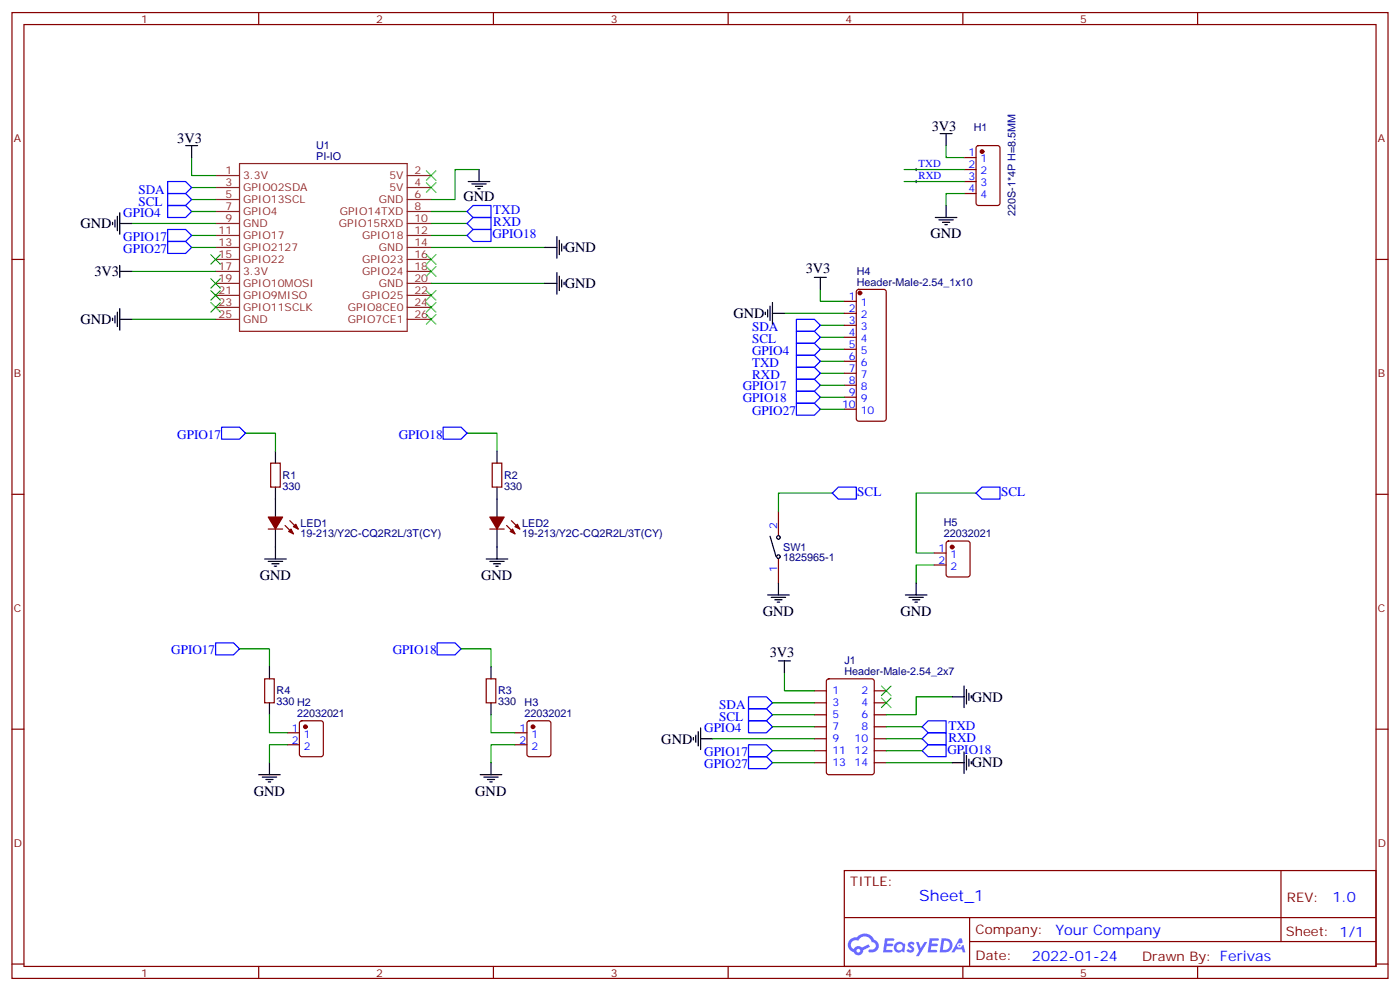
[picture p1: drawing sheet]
<svg xmlns="http://www.w3.org/2000/svg" width="412mm" height="292mm" viewBox="0 0 412 292" stroke-linecap="round" stroke-linejoin="round" font-family="sans-serif">
<g fill="none" stroke="#870000" stroke-width=".35">
<path d="M3.5 3.7h405.4v284.3h-405.4zM7.1 7.2h398.2v277.3h-398.2zM76.2 3.7v3.5M145.3 3.7v3.5M214.5 3.7v3.5M283.6 3.7v3.5M352.8 3.7v3.5M3.5 76.4h3.6M405.3 76.4h3.6M3.5 145.5h3.6M405.3 145.5h3.6M3.5 214.7h3.6"/>
<path d="M405.3 214.7h3.6M248.7 256.3h156.6v28.2h-156.6zM377.3 256.3v20.9M248.7 270.1h156.5M285.6 277.2h119.6M285.6 270.1v14.2M3.5 283.8h3.6M76.2 284.5v3.5M145.3 284.5v3.5M214.5 284.5v3.5M283.6 284.5v3.5M352.8 284.5v3.5"/>
<path d="M405.3 283.8h3.6"/>
</g>
<g fill="#5487ff">
<path d="M267.7 277.5a1.22 1.22 0 0 1 1.7 .2l-.4 .6a.47 .47 0 0 0-.3-.4 .47 .47 0 0 0-.5 .2l.1 .2a1.14 1.14 0 0 1 .8 1.8 1.14 1.14 0 0 1-1.9 0l-.2-.2 .5-.6 .7 .5a.29 .29 0 0 0 .3-.3 .29 .29 0 0 0-.2-.3 1.04 1.04 0 0 1-.6-1.7z"/>
<path d="M260.7 276.2h2.4l.3 .2-.2 .5-1.8 .1-.1 .8h1.5l.3 .4-.3 .4h-1.6l-.2 1.1h1.7l.2 .3-.2 .3-2.6 .1z"/>
<path d="M273.8 276.2h2.4l.3 .2-.1 .5-1.8 .1-.2 .8h1.6l.3 .4-.4 .4-1.6-.1-.1 1.1 1.7 .1 .2 .3-.2 .3-2.6 .1z"/>
<path d="M282.6 276.2h.7l.3 1.3-.6 .3a.69 .69 0 0 0-1 .3 .69 .69 0 0 0 .4 .9 .69 .69 0 0 0 .9-.6l.5-.2 .6 2.2h-.8l-.2-.9h-1.8l-.5 .9h-.8z"/>
<path d="M269.8 277.3h.8l.6 1.8 1.1-1.8h.9l-2.6 4.2h-.8l.9-1.5z"/>
<path d="M277.4 276.2l-.6 4.2h1.3a2.11 2.11 0 0 0 2.5-2.1 2.11 2.11 0 0 0-2.5-2.1zM278.1 277a1.39 1.39 0 0 1 1.7 1.4 1.39 1.39 0 0 1-1.8 1.2h-.3z"/>
<path d="M263.7 277.8a1.54 1.54 0 0 0-.1 2.2 1.54 1.54 0 0 0 2.2 .1l.6 .3 .3-2.3-.2-.3h-.4a1.49 1.49 0 0 0-2.4 0zM264 278.8a.94 .94 0 0 1 1.8 0 .94 .94 0 0 1-1.8 0z"/>
<path d="M250.4 276.6a2.18 2.18 0 0 0 1.1 3.7 1.44 1.44 0 0 0 1.6 .9 1.44 1.44 0 0 0 1.2-1.4l2-1.1-.5-.7-1.9 1a1.47 1.47 0 0 0-2.4 .4 1.39 1.39 0 0 1-.7-1.9 1.39 1.39 0 0 1 2-.5 2.12 2.12 0 0 1 2.2-1.3 2.12 2.12 0 0 1 1.9 1.7 1.14 1.14 0 0 1 1.1 1.4 1.14 1.14 0 0 1-1.7 .7 .43 .43 0 0 0-.5 .4 .43 .43 0 0 0 .4 .5 1.98 1.98 0 0 0 2.5-1.2 1.98 1.98 0 0 0-1.2-2.6 3.1 3.1 0 0 0-5.3-.6l-.9 .1zM252.3 279.9a.55 .55 0 0 1 1.1 0 .55 .55 0 0 1-1.1 0z"/>
<circle cx="282.6" cy="278.3" r=".26"/>
</g>
<g fill="none" stroke="#8c2424" stroke-width=".35">
<path d="M63.5 51.7h7.1M63.5 55.2h7.1M63.5 58.7h7.1M70.6 48.2h49.3v49.3h-49.3zM119.9 51.7h7.1M119.9 55.2h7.1M119.9 58.7h7.1M63.5 62.3h7.1M63.5 65.8h7.1M63.5 69.3h7.1M63.5 72.8h7.1M63.5 76.4h7.1"/>
<path d="M63.5 79.9h7.1M119.9 62.3h7.1M119.9 65.8h7.1M119.9 69.3h7.1M119.9 72.8h7.1M119.9 76.4h7.1M119.9 79.9h7.1M63.5 83.4h7.1M63.5 87h7.1M63.5 90.5h7.1M63.5 94h7.1M119.9 83.4h7.1"/>
<path d="M119.9 87h7.1M119.9 90.5h7.1M119.9 94h7.1"/>
</g>
<g fill="none" stroke="#008700" stroke-width=".35">
<path d="M56.4 46.4v5.3h7.1M56.4 55.2h7.1M56.4 58.7h7.1M141.1 49.9h-7v8.8h-7.1M266.3 53.4h17.7M266.3 49.9h17.7M278.7 42.9v3.5h5.3M284 57h-5.3v3.5M38.8 79.9h24.7M38.8 65.8h24.7M56.4 62.3h7.1M56.4 69.3h7.1"/>
<path d="M56.4 72.8h7.1M127 62.3h10.6M127 65.8h10.6M127 69.3h10.6M127 72.8h33.5M38.8 94h24.7M127 83.4h33.5M231.1 92.3h17.6M241.7 85.2v3.5h7M241.7 95.8h7M241.7 99.3h7M241.7 102.8h7"/>
<path d="M241.7 106.4h7M241.7 109.9h7M241.7 113.4h7M241.7 116.9h7M72.3 127.5h8.8v5.3M137.6 127.5h8.8v5.3M241.7 120.5h7M245.2 145.2h-15.9v5.3M287.5 145.2h-17.6v17.6h5.3M275.2 166.3h-5.3v5.3M70.6 191h8.8v5.3M135.8 191h8.8v5.3"/>
<path d="M231.1 198.1v5.3h8.8M79.4 210.4v5.3h5.3M84.7 219.3h-5.3v5.2M144.6 210.4v5.3h7.1M151.7 219.3h-7.1v5.2M209.9 217.5h30M227.5 214h12.4M227.5 206.9h12.4M227.5 210.4h12.4M261.1 214h10.5M261.1 217.5h10.5M280.5 205.1h-10.6v5.3h-8.8"/>
<path d="M227.5 224.5h12.4M227.5 221h12.4M261.1 224.5h19.4M261.1 221h10.5"/>
</g>
<g fill="none" stroke="#000" stroke-width=".35">
<path d="M276.9 39.3h3.6M278.7 39.3v3.6M54.7 42.9h3.5M56.4 42.9v3.5M137.9 53.4h6.4M139 54.2h4.2M140.1 54.9h2.1M140.8 55.6h.7M141.1 49.9v3.5M33.2 65.4v.7M33.9 64.7v2.2M34.6 63.7v4.2"/>
<path d="M35.3 62.6v6.4M35.3 78.1v3.6M35.3 65.8h3.5M35.3 79.9h3.5M160.5 72.8h3.5M164 69.7v6.3M164.7 70.7v4.3M165.5 71.8v2.1M166.2 72.5v.7M275.5 64h6.4M276.6 64.7h4.2M277.6 65.4h2.2"/>
<path d="M278.3 66.1h.7M278.7 60.5v3.5M33.2 93.7v.7M33.9 93v2.1M34.6 91.9v4.2M35.3 94h3.5M35.3 90.8v6.4M160.5 83.4h3.5M164 80.3v6.3M164.7 81.3v4.2M165.5 82.4v2.1M166.2 83.1v.7"/>
<path d="M225.4 91.9v.7M226.1 91.2v2.1M226.8 90.1v4.3M227.5 92.3h3.6M227.5 89.1v6.3M239.9 81.7h3.5M241.7 81.7v3.5M81.1 132.8v3.5M146.4 132.8v3.5M81.1 143.4v8.8M81.1 155.8v8.8M146.4 143.4v8.8"/>
<path d="M146.4 155.8v8.8M226.8 157.9l1.8 6M78 164.6h6.3M79 165.3h4.3M80.1 166h2.1M80.8 166.7h.7M143.2 164.6h6.4M144.3 165.3h4.2M145.3 166h2.2M146 166.7h.8M226.1 175.2h6.4M227.2 175.9h4.2"/>
<path d="M228.2 176.6h2.2M229 177.3h.7M229.3 171.6v3.6M266.7 175.2h6.3M267.8 175.9h4.2M268.8 176.6h2.1M269.5 177.3h.7M269.9 171.6v3.6M79.4 196.3v3.5M144.6 196.3v3.5M229.3 194.6h3.5M231.1 194.6v3.5"/>
<path d="M79.4 206.9v3.5M144.6 206.9v3.5M204.3 217.1v.7M205 216.4v2.1M205.7 215.4v4.2M206.4 217.5h3.5M206.4 214.3v6.4M280.5 205.1h3.5M284 202v6.3M284.7 203v4.3M285.4 204.1v2.1M286.1 204.8v.7"/>
<path d="M76.2 228.1h6.3M77.3 228.8h4.2M78.3 229.5h2.1M79 230.2h.7M79.4 224.5v3.6M141.5 228.1h6.3M142.5 228.8h4.3M143.6 229.5h2.1M144.3 230.2h.7M144.6 224.5v3.6M280.5 224.5h3.5M284 221.4v6.3"/>
<path d="M284.7 222.4v4.3M285.4 223.5v2.1M286.1 224.2v.7"/>
<circle cx="229.3" cy="158.2" r=".53"/>
<circle cx="229.3" cy="163.9" r=".53"/>
</g>
<g fill="none" stroke="#3c3" stroke-width=".35">
<path d="M125.6 50.3l2.8 2.8M125.6 53.8l2.8 2.8M128.4 50.3l-2.8 2.8M128.4 53.8l-2.8 2.8M62.1 75l2.8 2.8M64.9 75l-2.8 2.8M125.6 75l2.8 2.8M125.6 78.5l2.8 2.8M128.4 75l-2.8 2.8M128.4 78.5l-2.8 2.8M62.1 89.1l2.8 2.8M62.1 85.5l2.8 2.9"/>
<path d="M62.1 82l2.8 2.8M64.9 89.1l-2.8 2.8M64.9 85.5l-2.8 2.9M64.9 82l-2.8 2.8M125.6 85.5l2.8 2.9M125.6 89.1l2.8 2.8M125.6 92.6l2.8 2.8M128.4 85.5l-2.8 2.9M128.4 89.1l-2.8 2.8M128.4 92.6l-2.8 2.8M259.6 202l2.9 2.8M259.6 205.5l2.9 2.8"/>
<path d="M262.5 202l-2.9 2.8M262.5 205.5l-2.9 2.8"/>
</g>
<g fill="none" stroke="#00f" stroke-width=".35">
<path d="M49.4 53.4h5.3l1.7 1.8-1.7 1.8h-5.3zM49.4 57h5.3l1.7 1.7-1.7 1.8h-5.3zM49.4 67.6h5.3l1.7 1.7-1.7 1.8h-5.3zM49.4 60.5h5.3l1.7 1.8-1.7 1.7h-5.3zM49.4 71.1h5.3l1.7 1.7-1.7 1.8h-5.3zM137.6 62.3l1.7-1.8h5.3v3.5h-5.3zM137.6 65.8l1.7-1.8h5.3v3.6h-5.3zM137.6 69.3l1.7-1.7h5.3v3.5h-5.3zM234.6 94h5.3l1.8 1.8-1.8 1.7h-5.3zM234.6 97.5h5.3l1.8 1.8-1.8 1.8h-5.3zM234.6 101.1h5.3l1.8 1.7-1.8 1.8h-5.3zM234.6 104.6h5.3l1.8 1.8-1.8 1.7h-5.3z"/>
<path d="M234.6 108.1h5.3l1.8 1.8-1.8 1.8h-5.3zM234.6 118.7h5.3l1.8 1.8-1.8 1.7h-5.3zM234.6 111.7h5.3l1.8 1.7-1.8 1.8h-5.3zM234.6 115.2h5.3l1.8 1.7-1.8 1.8h-5.3zM65.3 125.8h5.3l1.7 1.7-1.7 1.8h-5.3zM130.5 125.8h5.3l1.8 1.7-1.8 1.8h-5.3zM245.2 145.2l1.7-1.8h5.3v3.5h-5.3zM287.5 145.2l1.8-1.8h5.3v3.5h-5.3zM63.5 189.3h5.3l1.8 1.7-1.8 1.8h-5.3zM128.8 189.3h5.3l1.7 1.7-1.7 1.8h-5.3zM220.5 212.2h5.3l1.7 1.8-1.7 1.7h-5.3zM220.5 219.3h5.3l1.7 1.7-1.7 1.8h-5.3z"/>
<path d="M220.5 208.7h5.3l1.7 1.7-1.7 1.8h-5.3zM220.5 205.1h5.3l1.7 1.8-1.7 1.8h-5.3zM271.6 217.5l1.8-1.8h5.3v3.6h-5.3zM271.6 214l1.8-1.8h5.3v3.5h-5.3zM220.5 222.8h5.3l1.7 1.7-1.7 1.8h-5.3zM271.6 221l1.8-1.7h5.3v3.5h-5.3z"/>
</g>
<g fill="none" stroke="#870000" stroke-width=".35">
<path d="M284 46.4h3.5M284 49.9h3.5M284 53.4h3.5M284 57h3.5M287.7 43.1l.5-.2h5.7l.6 .4 .1 16.5-.5 .6-5.9 .1-.6-.5-.1-16.4zM248.7 88.7h3.5M248.7 92.3h3.5M248.7 95.8h3.5M248.7 99.3h3.5M252.5 85.4l.4-.2h7.4l.7 .4 .1 37.7-.3 .5-.5 .2h-7.4l-.5-.2-.2-.5v-37.4zM248.7 102.8h3.5M248.7 106.4h3.5"/>
<path d="M248.7 109.9h3.5M248.7 113.4h3.5M248.7 116.9h3.5M79.7 136.3h2.8v7.1h-2.8zM145 136.3h2.8v7.1h-2.8zM248.7 120.5h3.5M79 155.8h4.3M84 154.7l2.4 2.5M85.4 153.3l2.4 2.5M144.3 155.8h4.2M149.2 154.7l2.5 2.5M150.6 153.3l2.5 2.5"/>
<path d="M229.3 150.5v7M278.9 159.5l.5-.2h5.6l.7 .4 .1 9.5-.5 .6-5.9 .1-.7-.5v-9.4zM229.3 164.6v7M275.2 162.8h3.5M275.2 166.3h3.5M78 199.8h2.8v7.1h-2.8zM143.2 199.8h2.8v7.1h-2.8zM84.7 215.7h3.5M84.7 219.3h3.5M88.4 212.4l.5-.2h5.6l.7 .4v9.5l-.4 .6-5.9 .1-.7-.5v-9.4zM151.7 215.7h3.5M151.7 219.3h3.5"/>
<path d="M155.5 212.4l.4-.2h5.7l.6 .4 .1 9.5-.5 .6-5.9 .1-.6-.5-.1-9.4zM239.9 203.4h3.5M239.9 206.9h3.5M239.9 210.4h3.5M239.9 214h3.5M239.9 217.5h3.5M243.7 200.1l.4-.3h12.7l.7 .5v27.1l-.4 .6-13 .1-.6-.5-.1-27zM257.5 203.4h3.6M257.5 206.9h3.6M257.5 210.4h3.6M257.5 214h3.6M257.5 217.5h3.6"/>
<path d="M239.9 221h3.5M239.9 224.5h3.5M257.5 221h3.6M257.5 224.5h3.6"/>
</g>
<g fill="#870000" stroke="#870000" stroke-width=".35">
<path d="M79 152.2h4.3l-2.2 3.6z"/>
<path d="M85 156.5l.7-.7 .7 1.4z"/>
<path d="M86.4 155l.7-.7 .7 1.5z"/>
<path d="M144.3 152.2h4.2l-2.1 3.6z"/>
<path d="M150.3 156.5l.7-.7 .7 1.4z"/>
<path d="M151.7 155l.7-.7 .7 1.5z"/>
<circle cx="289.3" cy="44.6" r=".53"/>
<circle cx="90" cy="214" r=".53"/>
<circle cx="157" cy="214" r=".53"/>
<circle cx="280.5" cy="161" r=".53"/>
<circle cx="253.3" cy="86.3" r=".53"/>
</g>
<path d="M269.5 53.4h.7M269.5 49.9h.7M269.9 49.6v.7M269.9 53.1v.7" fill="none" stroke="#000" stroke-width=".29"/>
<text font-size="4.6" fill="#00f" x="270.8" y="265.3">Sheet_1</text>
<g font-size="4.2">
<text x="274.5" y="38.6">3V3</text>
<text x="52.2" y="42.2">3V3</text>
<text x="136.5" y="59.1">GND</text>
<text x="23.7" y="67.2">GND</text>
<text x="274.1" y="70.1">GND</text>
<text x="166.3" y="74.3">GND</text>
<text x="27.8" y="81.3">3V3</text>
<text x="237.3" y="80.5">3V3</text>
<text x="166.3" y="84.8">GND</text>
<text x="23.7" y="95.4">GND</text>
<text x="216.1" y="93.7">GND</text>
<text x="76.5" y="170.7">GND</text>
<text x="141.8" y="170.7">GND</text>
<text x="224.7" y="181.3">GND</text>
<text x="265.2" y="181.3">GND</text>
<text x="226.7" y="193.4">3V3</text>
<text x="286.3" y="206.5">GND</text>
<text x="194.8" y="218.9">GND</text>
<text x="286.3" y="225.9">GND</text>
<text x="74.7" y="234.2">GND</text>
<text x="140" y="234.2">GND</text>
</g>
<g font-size="4.2" fill="#00f">
<text x="392.5" y="265.6">1.0</text>
<text x="310.9" y="275.1">Your Company</text>
<text x="304" y="282.9">2022-01-24</text>
</g>
<g font-size="3.9" fill="#00f">
<text x="40.8" y="57">SDA</text>
<text x="36.3" y="63.9">GPIO4</text>
<text x="40.8" y="60.5">SCL</text>
<text x="145.3" y="63.1">TXD</text>
<text x="36.3" y="70.9">GPIO17</text>
<text x="145" y="70.2">GPIO18</text>
<text x="145.3" y="66.6">RXD</text>
<text x="36.3" y="74.5">GPIO27</text>
<text x="221.5" y="97.4">SDA</text>
<text x="221.5" y="100.9">SCL</text>
<text x="221.5" y="104.5">GPIO4</text>
<text x="221.5" y="108">TXD</text>
<text x="221.5" y="111.5">RXD</text>
<text x="218.8" y="114.7">GPIO17</text>
<text x="218.8" y="118.2">GPIO18</text>
<text x="221.5" y="122.1">GPIO27</text>
<text x="52.2" y="129.1">GPIO17</text>
<text x="117.5" y="129.1">GPIO18</text>
<text x="252.5" y="146">SCL</text>
<text x="294.9" y="146">SCL</text>
<text x="50.4" y="192.6">GPIO17</text>
<text x="115.7" y="192.6">GPIO18</text>
<text x="211.9" y="208.7">SDA</text>
<text x="207.4" y="215.6">GPIO4</text>
<text x="211.9" y="212.2">SCL</text>
<text x="279.4" y="214.8">TXD</text>
<text x="279.1" y="221.9">GPIO18</text>
<text x="279.4" y="218.3">RXD</text>
<text x="207.4" y="226.2">GPIO27</text>
<text x="207.4" y="222.6">GPIO17</text>
</g>
<g font-size="3.9" fill="#800">
<text x="250.5" y="260.9">TITLE:</text>
<text x="379.1" y="265.6">REV:</text>
<text x="287.4" y="275.1">Company:</text>
<text x="378.7" y="275.7">Sheet: 1/1</text>
<text x="287.4" y="282.8">Date:</text>
<text x="336.4" y="282.8">Drawn By: Ferivas</text>
</g>
<g font-size="3.2" fill="#800">
<text x="41.6" y="6.7">1</text>
<text x="110.8" y="6.7">2</text>
<text x="179.9" y="6.7">3</text>
<text x="249.1" y="6.7">4</text>
<text x="318.2" y="6.7">5</text>
<text x="4.1" y="41.8">A</text>
<text x="405.9" y="41.8">A</text>
<text x="4.1" y="110.9">B</text>
<text x="405.9" y="110.9">B</text>
<text x="4.1" y="180.1">C</text>
<text x="405.9" y="180.1">C</text>
<text x="4.1" y="249.2">D</text>
<text x="405.9" y="249.2">D</text>
<text x="41.6" y="287.5">1</text>
<text x="110.8" y="287.5">2</text>
<text x="179.9" y="287.5">3</text>
<text x="249.1" y="287.5">4</text>
<text x="318.2" y="287.5">5</text>
</g>
<g font-size="3.2" fill="#000080">
<text x="286.8" y="38.4">H1</text>
<text x="93.1" y="47">PI-IO</text>
<text x="93.1" y="43.9">U1</text>
<text x="299.2" y="63.6" transform="rotate(-90 299.2 63.6)">220S-1*4P H=8.5MM</text>
<text x="252.4" y="81">H4</text>
<text x="252.4" y="84.1">Header-Male-2.54_1x10</text>
<text x="83.3" y="140.9">R1</text>
<text x="148.5" y="140.9">R2</text>
<text x="83.3" y="144.1">330</text>
<text x="148.5" y="144.1">330</text>
<text x="88.5" y="155">LED1</text>
<text x="153.8" y="155">LED2</text>
<text x="278" y="154.8">H5</text>
<text x="88.5" y="158.2">19-213/Y2C-CQ2R2L/3T(CY)</text>
<text x="153.8" y="158.2">19-213/Y2C-CQ2R2L/3T(CY)</text>
<text x="278" y="158.1">22032021</text>
<text x="230.7" y="165.3">1825965-1</text>
<text x="230.7" y="162.1">SW1</text>
<text x="248.7" y="195.6">J1</text>
<text x="248.7" y="198.8">Header-Male-2.54_2x7</text>
<text x="81.5" y="207.6">330 H2</text>
<text x="81.5" y="204.4">R4</text>
<text x="146.8" y="207.6">330</text>
<text x="146.8" y="204.4">R3</text>
<text x="154.5" y="207.8">H3</text>
<text x="87.5" y="211">22032021</text>
<text x="154.5" y="211">22032021</text>
</g>
<g font-size="3.2" fill="#00f">
<text x="285.3" y="46">1</text>
<text x="288.8" y="47.8">1</text>
<text x="270.6" y="52.6">RXD</text>
<text x="270.6" y="49">TXD</text>
<text x="285.3" y="49.6">2</text>
<text x="285.3" y="53.1">3</text>
<text x="288.8" y="51.3">2</text>
<text x="285.3" y="56.6">4</text>
<text x="288.8" y="54.9">3</text>
<text x="288.8" y="58.4">4</text>
<text x="250" y="88.4">1</text>
<text x="250" y="91.9">2</text>
<text x="250" y="95.4">3</text>
<text x="253.5" y="90.1">1</text>
<text x="253.5" y="93.7">2</text>
<text x="250" y="99">4</text>
<text x="253.5" y="97.2">3</text>
<text x="253.5" y="100.7">4</text>
<text x="250" y="102.5">5</text>
<text x="250" y="106">6</text>
<text x="253.5" y="104.2">5</text>
<text x="253.5" y="107.8">6</text>
<text x="250" y="109.5">7</text>
<text x="250" y="113.1">8</text>
<text x="253.5" y="111.3">7</text>
<text x="250" y="116.6">9</text>
<text x="253.5" y="114.8">8</text>
<text x="253.5" y="118.4">9</text>
<text x="248" y="120.1">10</text>
<text x="253.5" y="121.9">10</text>
<text x="229" y="155.8" transform="rotate(-90 229 155.8)">2</text>
<text x="276.5" y="162.5">1</text>
<text x="276.5" y="166">2</text>
<text x="280" y="164.2">1</text>
<text x="280" y="167.7">2</text>
<text x="229" y="168.3" transform="rotate(-90 229 168.3)">1</text>
<text x="245.2" y="204.4">1</text>
<text x="245.2" y="208">3</text>
<text x="253.7" y="204.4">2</text>
<text x="253.7" y="208">4</text>
<text x="86" y="215.4">1</text>
<text x="153" y="215.4">1</text>
<text x="245.2" y="211.5">5</text>
<text x="245.2" y="215">7</text>
<text x="253.7" y="211.5">6</text>
<text x="253.7" y="215">8</text>
<text x="86" y="218.9">2</text>
<text x="89.5" y="217.1">1</text>
<text x="89.5" y="220.7">2</text>
<text x="153" y="218.9">2</text>
<text x="156.5" y="217.1">1</text>
<text x="156.5" y="220.7">2</text>
<text x="245.2" y="218.5">9</text>
<text x="251.7" y="218.5">10</text>
<text x="245.2" y="222.1">11</text>
<text x="245.2" y="225.6">13</text>
<text x="251.7" y="222.1">12</text>
<text x="251.7" y="225.6">14</text>
</g>
<g font-size="3.2" fill="#8d2323">
<text x="66.4" y="51.3">1</text>
<text x="71.6" y="52.7">3.3V</text>
<text x="114.7" y="52.7">5V</text>
<text x="122.1" y="51.3">2</text>
<text x="66.4" y="54.9">3</text>
<text x="66.4" y="58.4">5</text>
<text x="71.6" y="56.3">GPIO02SDA</text>
<text x="71.6" y="59.8">GPIO13SCL</text>
<text x="111.6" y="59.8">GND</text>
<text x="114.7" y="56.3">5V</text>
<text x="122.1" y="54.9">4</text>
<text x="122.1" y="58.4">6</text>
<text x="66.4" y="61.9">7</text>
<text x="66.4" y="65.4">9</text>
<text x="71.6" y="63.3">GPIO4</text>
<text x="100.1" y="63.3">GPIO14TXD</text>
<text x="122.1" y="61.9">8</text>
<text x="122.1" y="65.4">10</text>
<text x="64.4" y="69">11</text>
<text x="71.6" y="66.9">GND</text>
<text x="71.6" y="70.4">GPIO17</text>
<text x="99.8" y="66.9">GPIO15RXD</text>
<text x="106.6" y="70.4">GPIO18</text>
<text x="122.1" y="69">12</text>
<text x="64.4" y="72.5">13</text>
<text x="64.4" y="76">15</text>
<text x="71.6" y="73.9">GPIO2127</text>
<text x="71.6" y="77.4">GPIO22</text>
<text x="106.6" y="77.4">GPIO23</text>
<text x="111.6" y="73.9">GND</text>
<text x="122.1" y="72.5">14</text>
<text x="122.1" y="76">16</text>
<text x="64.4" y="79.6">17</text>
<text x="64.4" y="83.1">19</text>
<text x="71.6" y="81">3.3V</text>
<text x="106.6" y="81">GPIO24</text>
<text x="122.1" y="79.6">18</text>
<text x="122.1" y="83.1">20</text>
<text x="64.4" y="86.6">21</text>
<text x="71.6" y="84.5">GPIO10MOSI</text>
<text x="71.6" y="88">GPIO9MISO</text>
<text x="106.6" y="88">GPIO25</text>
<text x="111.6" y="84.5">GND</text>
<text x="122.1" y="86.6">22</text>
<text x="64.4" y="90.1">23</text>
<text x="64.4" y="93.7">25</text>
<text x="71.6" y="91.5">GPIO11SCLK</text>
<text x="71.6" y="95.1">GND</text>
<text x="102.4" y="91.5">GPIO8CE0</text>
<text x="102.4" y="95.1">GPIO7CE1</text>
<text x="122.1" y="90.1">24</text>
<text x="122.1" y="93.7">26</text>
</g>
</svg>
